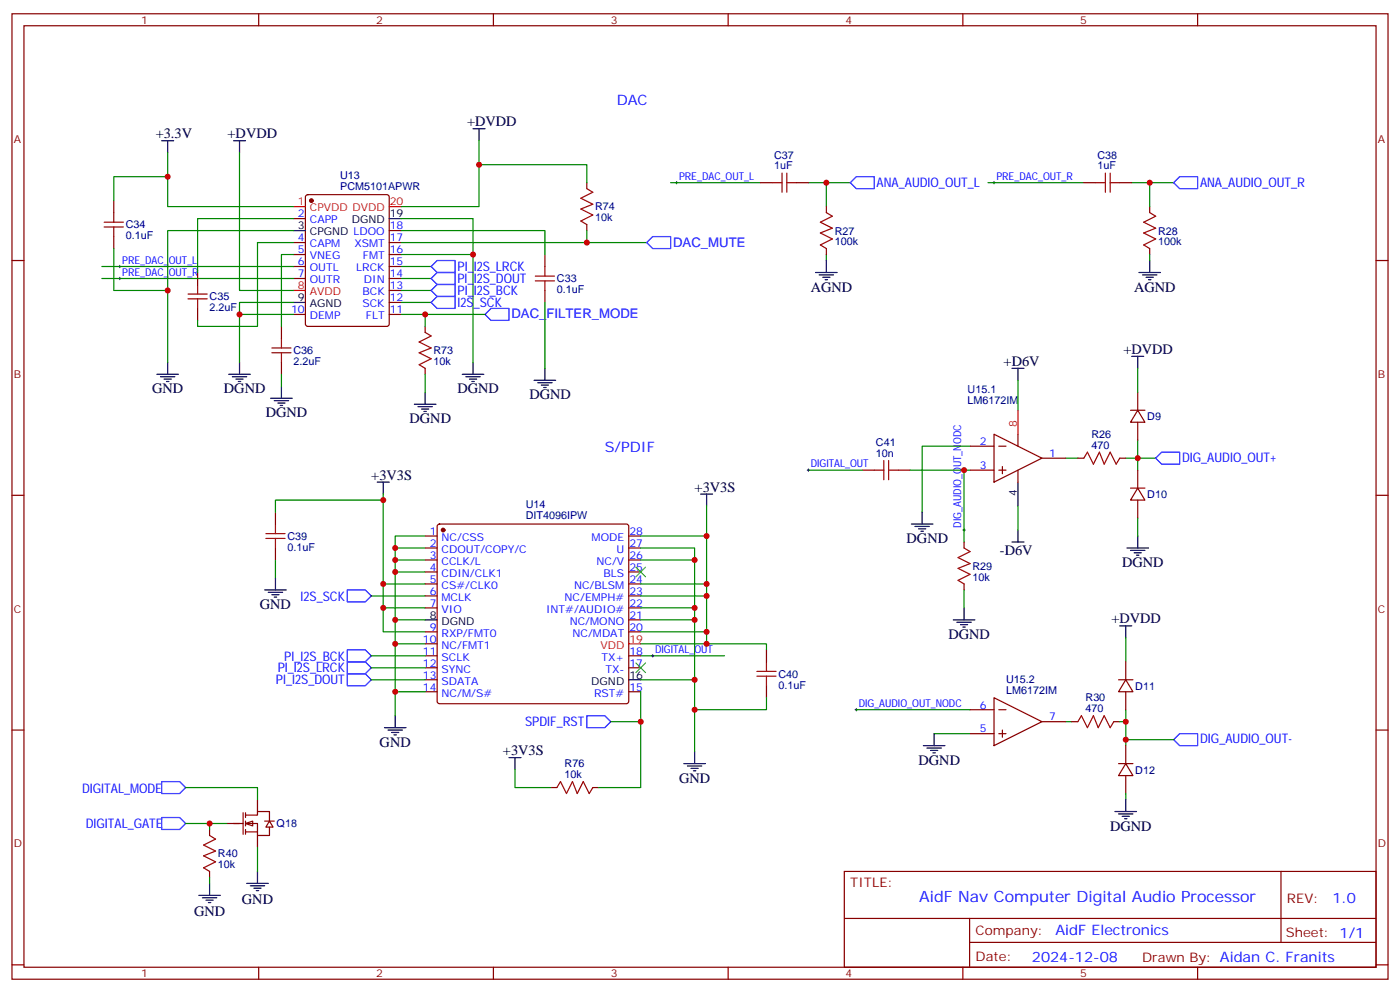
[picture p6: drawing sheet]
<svg xmlns="http://www.w3.org/2000/svg" width="412mm" height="292mm" viewBox="0 0 412 292" stroke-linecap="round" stroke-linejoin="round" font-family="sans-serif">
<g fill="none" stroke="#870000" stroke-width=".35">
<path d="M3.5 4.1h405.4v284.3h-405.4zM7.1 7.6h398.2v277.3h-398.2zM76.2 4.1v3.5M145.3 4.1v3.5M214.5 4.1v3.5M283.6 4.1v3.5M352.8 4.1v3.5M33.5 59.1v3.5M90.2 57.5l.5-.2h23.2l.7 .5 .1 37.6-.5 .7h-23.5l-.7-.4v-37.7zM224 53.8h3.5M234.6 53.8h3.5M319.3 53.8h3.5"/>
<path d="M329.8 53.8h3.6M3.5 76.7h3.6M33.5 69.7v3.5M86.4 64.4h3.6M86.4 71.4h3.6M86.4 75h3.6M86.4 78.5h3.6M114.7 71.4h3.5M114.7 75h3.5M114.7 78.5h3.5M114.7 67.9h3.5M160.5 75v3.5"/>
<path d="M243.4 60.9v1.7M243.4 73.2v1.8M338.7 60.9v1.7M338.7 73.2v1.8M405.3 76.7h3.6M58.2 80.3v3.5M58.2 90.8v3.6M82.9 96.1v3.6M86.4 82h3.6M86.4 92.6h3.6M114.7 82h3.5M114.7 92.6h3.5"/>
<path d="M114.7 89.1h3.5M114.7 85.5h3.5M160.5 85.5v3.6M82.9 106.7v3.5M335.1 115.5v5.3M254 138.5h3.5M264.6 138.5h3.5M285.8 138.5h7M285.8 131.4h7M292.8 127.9l14.1 7-14.1 7.1zM294.2 138.5h2.1M294.2 131.4h2.1"/>
<path d="M295.3 137.4v2.1M299.9 127.9v3.5M299.9 138.5v3.5M306.9 134.9h7.1M317.5 134.9h1.8M329.8 134.9h1.8M333 120.8h4.3M335.1 120.8l2.2 3.6h-4.3zM335.1 124.4v5.2M335.1 138.5v5.3M3.5 145.9h3.6M81.1 150.8v3.5"/>
<path d="M125.2 157.9h3.6M129 154.5l.5-.2h55l.5 .2 .2 .5v51.6l-.2 .5-.5 .2h-55l-.5-.3-.2-.4v-51.6zM185.2 157.9h3.5M284 159.6v1.8M333 143.8h4.3M335.1 143.8l2.2 3.5h-4.3zM335.1 147.3v5.3M405.3 145.9h3.6M81.1 161.4v3.5M125.2 161.4h3.6M125.2 164.9h3.6M125.2 168.5h3.6"/>
<path d="M125.2 172h3.6M125.2 175.5h3.6M125.2 179h3.6M185.2 161.4h3.5M185.2 164.9h3.5M185.2 168.5h3.5M185.2 172h3.5M185.2 175.5h3.5M185.2 179h3.5M284 172v1.7M125.2 186.1h3.6M125.2 189.6h3.6"/>
<path d="M125.2 193.1h3.6M125.2 196.7h3.6M185.2 186.1h3.5M185.2 193.1h3.5M185.2 196.7h3.5M185.2 182.6h3.5M225.8 191.4v3.5M331.6 194.9v5.3M3.5 215h3.6M125.2 200.2h3.6M125.2 203.7h3.6M185.2 203.7h3.5"/>
<path d="M225.8 202v3.5M285.8 209h7M285.8 216.1h7M292.8 205.5l14.1 7-14.1 7.1zM294.2 209h2.1M294.2 216.1h2.1M295.3 215v2.1M306.9 212.5h7.1M315.7 212.5h1.8M328.1 212.5h1.7M329.5 200.2h4.2M331.6 200.2l2.1 3.5h-4.2z"/>
<path d="M331.6 203.7v5.3M331.6 219.6v5.3M405.3 215h3.6M329.5 224.9h4.2M331.6 224.9l2.1 3.5h-4.2zM331.6 228.4v5.3M248.7 256.6h156.6v28.3h-156.6zM377.3 256.7v20.8M248.7 270.5h156.5M285.6 277.5h119.6M285.6 270.5v14.1M3.5 284.2h3.6"/>
<path d="M76.2 284.9v3.5M145.3 284.9v3.5M214.5 284.9v3.5M283.6 284.9v3.5M352.8 284.9v3.5M405.3 284.2h3.6"/>
</g>
<g fill="#870000" stroke="#870000" stroke-width=".35">
<circle cx="91.7" cy="59.1" r=".53"/>
<circle cx="130.5" cy="156.1" r=".53"/>
</g>
<path d="M86.4 60.9h3.6M114.7 60.9h3.5M86.4 85.5h3.6M299.9 120.8v7.1M185.2 189.6h3.5" fill="none" stroke="#f00" stroke-width=".35"/>
<g fill="none" stroke="#000" stroke-width=".35">
<path d="M139.3 37.9h3.6M141.1 37.9v3.6M47.6 41.5h3.6M49.4 41.5v3.5M68.8 41.5h3.5M70.6 41.5v3.5M86.4 67.9h3.6M114.7 64.4h3.5M243.4 76.7v3.6M338.7 76.7v3.6M86.4 89.1h3.6M240.2 80.3h6.4"/>
<path d="M241.3 81h4.2M242.4 81.7h2.1M243.1 82.4h.7M335.5 80.3h6.3M336.5 81h4.3M337.6 81.7h2.1M338.3 82.4h.7M46.2 110.2h6.4M47.3 110.9h4.2M48.3 111.7h2.1M49 112.4h.7M49.4 106.7v3.5"/>
<path d="M67.4 110.2h6.3M68.4 110.9h4.3M69.5 111.7h2.1M70.2 112.4h.7M70.6 106.7v3.5M79.7 117.3h6.4M80.8 118h4.2M81.8 118.7h2.2M82.5 119.4h.8M82.9 113.8v3.5M136.2 110.2h6.3M137.2 110.9h4.3"/>
<path d="M138.3 111.7h2.1M139 112.4h.7M139.3 106.7v3.5M157.3 112h6.4M158.4 112.7h4.2M159.5 113.4h2.1M160.2 114.1h.7M160.5 108.5v3.5M298.1 108.5h3.5M299.9 108.5v3.5M333.4 105h3.5M335.1 105v3.5"/>
<path d="M111.1 142h3.6M112.9 142v3.5M206.4 145.5h3.5M208.1 145.5v3.5M268.5 154.3h6.3M269.5 155h4.3M270.6 155.8h2.1M271.3 156.5h.7M271.6 150.8v3.5M298.1 159.6h3.5M299.9 142v7M299.9 156.1v3.5"/>
<path d="M335.1 157.9v3.5M78 173.7h6.3M79 174.4h4.3M80.1 175.2h2.1M80.8 175.9h.7M81.1 170.2v3.5M284 179v3.6M332 161.4h6.3M333 162.1h4.3M334.1 162.8h2.1M334.8 163.5h.7M125.2 182.6h3.6"/>
<path d="M280.8 182.6h6.4M281.9 183.3h4.2M282.9 184h2.1M283.6 184.7h.7M329.8 184.3h3.6M331.6 184.3v3.6M113.2 214.3h6.4M114.3 215h4.2M115.4 215.7h2.1M116.1 216.4h.7M116.4 210.8v3.5M185.2 200.2h3.5"/>
<path d="M272 219.6h6.3M275.2 216.1v3.5M201.4 224.9h6.4M202.5 225.6h4.2M203.6 226.3h2.1M204.3 227h.7M204.6 221.4v3.5M273 220.3h4.3M274.1 221h2.1M274.8 221.7h.7M328.4 239h6.4M329.5 239.7h4.2"/>
<path d="M331.6 235.5v3.5M330.6 240.4h2.1M331.3 241.1h.7"/>
</g>
<g fill="none" stroke="#008700" stroke-width=".35">
<path d="M49.4 45v15.9h37M49.4 52h-15.9v7.1M70.6 45v40.5h15.8M141.1 41.5v19.4h-22.9M197.6 53.8h26.4M238.1 53.8h5.3v7.1M243.4 53.8h7.1M291 53.8h28.3M333.4 53.8h5.3v7.1M338.7 53.8h7M30 78.5h56.4M33.5 73.2v12.3h15.9"/>
<path d="M86.4 67.9h-37v38.8M86.4 64.4h-28.2v15.9M86.4 71.4h-10.6v24.7h-17.6v-1.7M86.4 75h-3.5v21.1M118.2 64.4h21.1v42.3M118.2 67.9h42.3v7.1M118.2 71.4h72.3M118.2 78.5h8.8M118.2 75h21.1M243.4 75v1.7M338.7 75v1.7M30 82h56.4"/>
<path d="M70.6 92.6h15.8M86.4 89.1h-15.8v17.6M118.2 82h8.8M118.2 85.5h8.8M118.2 89.1h8.8M118.2 92.6h24.7M160.5 89.1v19.4M82.9 110.2v3.6M299.9 112v8.8M335.1 108.5v7M238.1 138.5h15.9M268.1 138.5h17.7"/>
<path d="M284 138.5v21.1M285.8 131.4h-14.2v19.4M314 134.9h3.5M331.6 134.9h8.8M335.1 129.6v8.9M112.9 145.5v40.6h12.3M112.9 147.3h-31.8v3.5M125.2 157.9h-8.8v3.5M188.7 157.9h19.4M208.1 149v40.6h-19.4M299.9 149v7.1M335.1 152.6v5.3"/>
<path d="M81.1 164.9v5.3M109.4 175.5h15.8M112.9 172h12.3M112.9 179h12.3M116.4 168.5h8.8M125.2 164.9h-8.8v24.7M125.2 161.4h-8.8v3.5M188.7 179h15.9v3.6M188.7 161.4h15.9v17.6M188.7 172h19.4M188.7 175.5h19.4M188.7 164.9h15.9"/>
<path d="M284 173.7v5.3M109.4 193.1h15.8M109.4 196.7h15.8M116.4 182.6h8.8M125.2 189.6h-8.8v21.2M188.7 182.6h15.9v17.6M188.7 193.1h24.7M188.7 186.1h19.4M208.1 189.6h17.7v1.8M331.6 187.9v7M109.4 200.2h15.8M116.4 203.7h8.8"/>
<path d="M188.7 200.2h15.9v21.2M188.7 203.7v8.8h-8.8M225.8 205.5v3.5h-21.2M252.2 209h33.6M275.2 216.1h10.6M314 212.5h1.7M329.8 212.5h1.8v7.1M331.6 209v3.5M331.6 217.8h14.1M331.6 233.7v1.8M54.7 242.5h12.3"/>
</g>
<g fill="none" stroke="#00f" stroke-width=".35">
<path d="M250.5 53.8l1.7-1.8h5.3v3.6h-5.3zM345.7 53.8l1.8-1.8h5.3v3.6h-5.3zM127 78.5l1.8-1.8h5.3v3.6h-5.3zM190.5 71.4l1.8-1.7h5.3v3.5h-5.3zM127 85.5l1.8-1.7h5.3v3.5h-5.3zM127 89.1l1.8-1.8h5.3v3.5h-5.3zM128.8 80.3h5.3v3.5h-5.3l-1.8-1.8zM142.9 92.6l1.7-1.8h5.3v3.6h-5.3zM342.2 133.2h5.3v3.5h-5.3l-1.8-1.8zM102.3 173.7h5.3l1.8 1.8-1.8 1.8h-5.3zM102.3 191.4h5.3l1.8 1.7-1.8 1.8h-5.3zM102.3 194.9h5.3l1.8 1.8-1.8 1.7h-5.3z"/>
<path d="M102.3 198.4h5.3l1.8 1.8-1.8 1.8h-5.3zM172.9 210.8h5.3l1.7 1.7-1.7 1.8h-5.3zM345.7 217.8l1.8-1.7h5.3v3.5h-5.3zM47.6 240.8h5.3l1.8 1.7-1.8 1.8h-5.3z"/>
</g>
<g fill="none" stroke="#000" stroke-width=".29">
<path d="M199 53.8h.7M199.3 53.4v.8M292.5 53.8h.7M292.8 53.4v.8M34.9 78.5h.7M35.3 78.1v.7M34.9 82h.7M35.3 81.7v.7M237.8 138.5h.7M238.1 138.1v.7M283.6 156.1h.7M284 155.8v.7"/>
<path d="M191.9 193.1h.7M192.3 192.8v.7M251.9 209h.7M252.2 208.7v.7"/>
</g>
<g fill="none" stroke="#a10000" stroke-width=".35">
<path d="M227.5 53.8h2.9M230.4 51v5.6M231.8 53.8h2.8M231.8 51v5.6M322.8 53.8h2.8M325.6 51v5.6M327 53.8h2.8M327 51v5.6M30.7 66.9h5.6M30.7 65.4h5.6M33.5 62.6v2.8M33.5 66.9v2.8"/>
<path d="M160.5 78.5v2.8M243.4 62.6l1.8 1.1-3.5 1.7 3.5 1.8-3.5 1.4 3.5 1.8-3.5 1.7 1.7 1.1M338.7 62.6l1.7 1.1-3.5 1.7 3.5 1.8-3.5 1.4 3.5 1.8-3.5 1.7 1.8 1.1M55.4 88h5.6M55.4 86.6h5.6M58.2 83.8v2.8M58.2 88v2.8M82.9 99.7v2.8M157.7 82.7h5.6M157.7 81.3h5.6M160.5 82.7v2.8M80.1 103.9h5.6"/>
<path d="M80.1 102.5h5.6M82.9 103.9v2.8M257.5 138.5h2.8M260.3 135.6v5.7M261.8 135.6v5.7M261.8 138.5h2.8M319.3 134.9l1-1.7 1.8 3.5 1.7-3.5 1.5 3.5 1.7-3.5 1.8 3.5 1-1.8M78.3 158.6h5.7M78.3 157.2h5.7M81.1 154.3v2.9M81.1 158.6v2.8M284 161.4l1.8 1.1-3.6 1.7 3.6 1.8-3.6 1.4 3.6 1.8-3.6 1.7 1.8 1.1"/>
<path d="M223 199.1h5.6M223 197.7h5.6M225.8 194.9v2.8M225.8 199.1v2.9M317.5 212.5l1.1-1.7 1.7 3.5 1.8-3.5 1.4 3.5 1.8-3.5 1.7 3.5 1.1-1.8"/>
</g>
<path d="M187.3 167l2.8 2.9M190.1 167l-2.8 2.9M187.3 195.3l2.8 2.8M190.1 195.3l-2.8 2.8" fill="none" stroke="#3c3" stroke-width=".35"/>
<g fill="#fff" stroke="#870000" stroke-width=".35">
<path d="M72.3 242.5l2.1-.7v1.4z"/>
<path d="M79.4 241.8l1 1.8h-2.1z"/>
</g>
<g fill="none" stroke="#870000" stroke-width=".35">
<path d="M172.9 53.8v1.8M172.9 66.1v1.8M125.2 96.1v1.8M125.2 108.5v1.7M71.6 239.4v6.3M72.3 239.4v1.4M75.8 235.5v3.5M162.3 232h1.7M174.6 232h1.8M61.7 244.3v1.8M61.7 256.6v1.8M67 242.5h4.6"/>
<path d="M72.3 240.1h3.5v-1.1h3.6v2.8M72.3 242.5h3.5v3.6h3.6v-2.5M72.3 245h3.5M72.3 241.8v1.4M72.3 244.3v1.4M75.8 246.1v3.5M78 241.8h2.8"/>
</g>
<g fill="none" stroke="#000" stroke-width=".35">
<path d="M122.1 119.1h6.3M123.1 119.8h4.3M125.2 115.5v3.6M124.2 120.5h2.1M124.9 121.2h.7M149.9 223.1h3.6M151.7 223.1v3.6M75.8 256.6v3.6M58.6 263.7h6.3M59.6 264.4h4.3M60.7 265.1h2.1M61.4 265.8h.7"/>
<path d="M61.7 260.2v3.5M72.7 260.2h6.3M73.7 260.9h4.3M74.8 261.6h2.1M75.5 262.3h.7"/>
</g>
<path d="M141.1 48.5h31.8v5.3M172.9 67.9v3.5M125.2 92.6v3.5M125.2 110.2v5.3M188.7 212.5v19.5h-12.3M54.7 232h21.1v3.5M151.7 226.7v5.3h10.6M61.7 242.5v1.8M61.7 258.4v1.8M75.8 249.6v7" fill="none" stroke="#008700" stroke-width=".35"/>
<path d="M172.9 55.6l1.7 1-3.5 1.8 3.5 1.7-3.5 1.5 3.5 1.7-3.5 1.8 1.8 1M125.2 97.9l1.8 1.1-3.5 1.7 3.5 1.8-3.5 1.4 3.5 1.8-3.5 1.7 1.7 1.1M164 232l1.1-1.8 1.8 3.5 1.7-3.5 1.4 3.5 1.8-3.5 1.8 3.5 1-1.7M61.7 246.1l1.8 1-3.5 1.8 3.5 1.7-3.5 1.5 3.5 1.7-3.5 1.8 1.7 1" fill="none" stroke="#a10000" stroke-width=".35"/>
<path d="M47.6 230.2h5.3l1.8 1.8-1.8 1.7h-5.3z" fill="none" stroke="#00f" stroke-width=".35"/>
<g fill="#c00">
<circle cx="49.4" cy="85.5" r=".88"/>
<circle cx="139.3" cy="75" r=".88"/>
<circle cx="49.4" cy="52" r=".88"/>
<circle cx="70.6" cy="92.6" r=".88"/>
<circle cx="338.7" cy="53.8" r=".88"/>
<circle cx="243.4" cy="53.8" r=".88"/>
<circle cx="116.4" cy="189.6" r=".88"/>
<circle cx="116.4" cy="164.9" r=".88"/>
<circle cx="116.4" cy="168.5" r=".88"/>
<circle cx="112.9" cy="172" r=".88"/>
<circle cx="116.4" cy="203.7" r=".88"/>
<circle cx="116.4" cy="182.6" r=".88"/>
<circle cx="112.9" cy="179" r=".88"/>
<circle cx="112.9" cy="147.3" r=".88"/>
<circle cx="116.4" cy="161.4" r=".88"/>
<circle cx="208.1" cy="189.6" r=".88"/>
<circle cx="204.6" cy="200.2" r=".88"/>
<circle cx="208.1" cy="186.1" r=".88"/>
<circle cx="204.6" cy="182.6" r=".88"/>
<circle cx="208.1" cy="175.5" r=".88"/>
<circle cx="208.1" cy="172" r=".88"/>
<circle cx="204.6" cy="179" r=".88"/>
<circle cx="204.6" cy="164.9" r=".88"/>
<circle cx="208.1" cy="157.9" r=".88"/>
<circle cx="204.6" cy="209" r=".88"/>
<circle cx="335.1" cy="134.9" r=".88"/>
<circle cx="284" cy="138.5" r=".88"/>
<circle cx="331.6" cy="212.5" r=".88"/>
<circle cx="331.6" cy="217.8" r=".88"/>
<circle cx="61.7" cy="242.5" r=".88"/>
<circle cx="125.2" cy="92.6" r=".88"/>
<circle cx="172.9" cy="71.4" r=".88"/>
<circle cx="141.1" cy="48.5" r=".88"/>
<circle cx="188.7" cy="212.5" r=".88"/>
</g>
<text font-size="4.6" fill="#00f" x="270.8" y="265.7">AidF Nav Computer Digital Audio Processor</text>
<g font-size="4.2" fill="#00f">
<text x="181.7" y="30.9">DAC</text>
<text x="178.2" y="133.2">S/PDIF</text>
<text x="392.5" y="265.9">1.0</text>
<text x="310.9" y="275.5">AidF Electronics</text>
<text x="304" y="283.3">2024-12-08</text>
</g>
<g font-size="4.2">
<text x="45.9" y="40.7">+3.3V</text>
<text x="67" y="40.7">+DVDD</text>
<text x="137.6" y="37.2">+DVDD</text>
<text x="238.8" y="85.9">AGND</text>
<text x="334.1" y="85.9">AGND</text>
<text x="295.6" y="107.8">+D6V</text>
<text x="330.9" y="104.2">+DVDD</text>
<text x="44.8" y="115.9">GND</text>
<text x="66" y="115.9">DGND</text>
<text x="134.8" y="115.9">DGND</text>
<text x="155.9" y="117.7">DGND</text>
<text x="78.3" y="122.9">DGND</text>
<text x="120.6" y="124.7">DGND</text>
<text x="109.4" y="141.3">+3V3S</text>
<text x="204.6" y="144.8">+3V3S</text>
<text x="267.1" y="160">DGND</text>
<text x="294.6" y="163.6">-D6V</text>
<text x="330.6" y="167">DGND</text>
<text x="76.6" y="179.4">GND</text>
<text x="327.4" y="183.6">+DVDD</text>
<text x="279.4" y="188.2">DGND</text>
<text x="111.8" y="220">GND</text>
<text x="148.2" y="222.4">+3V3S</text>
<text x="270.6" y="225.2">DGND</text>
<text x="200" y="230.5">GND</text>
<text x="327" y="244.7">DGND</text>
<text x="57.1" y="269.9">GND</text>
<text x="71.3" y="266.3">GND</text>
</g>
<g font-size="3.9" fill="#00f">
<text x="258.2" y="55">ANA_AUDIO_OUT_L</text>
<text x="353.5" y="55">ANA_AUDIO_OUT_R</text>
<text x="198.3" y="72.7">DAC_MUTE</text>
<text x="134.8" y="83.3">PI_I2S_DOUT</text>
<text x="134.8" y="79.8">PI_I2S_LRCK</text>
<text x="134.8" y="86.9">PI_I2S_BCK</text>
<text x="134.8" y="90.4">I2S_SCK</text>
<text x="150.6" y="93.8">DAC_FILTER_MODE</text>
<text x="348.2" y="136.1">DIG_AUDIO_OUT+</text>
<text x="88.5" y="176.9">I2S_SCK</text>
<text x="81.8" y="198">PI_I2S_LRCK</text>
<text x="83.8" y="194.6">PI_I2S_BCK</text>
<text x="81.3" y="201.5">PI_I2S_DOUT</text>
<text x="154.7" y="213.8">SPDIF_RST</text>
<text x="353.5" y="218.9">DIG_AUDIO_OUT-</text>
<text x="24.2" y="233.5">DIGITAL_MODE</text>
<text x="25.2" y="243.8">DIGITAL_GATE</text>
</g>
<g font-size="3.9" fill="#800">
<text x="250.5" y="261.2">TITLE:</text>
<text x="379.1" y="265.9">REV:</text>
<text x="287.4" y="275.4">Company:</text>
<text x="378.7" y="276">Sheet: 1/1</text>
<text x="287.4" y="283.1">Date:</text>
<text x="336.4" y="283.2">Drawn By: Aidan C. Franits</text>
</g>
<g font-size="3.2" fill="#800">
<text x="41.6" y="7.1">1</text>
<text x="110.8" y="7.1">2</text>
<text x="179.9" y="7.1">3</text>
<text x="249.1" y="7.1">4</text>
<text x="318.2" y="7.1">5</text>
<text x="4.1" y="42.2">A</text>
<text x="405.9" y="42.2">A</text>
<text x="4.1" y="111.3">B</text>
<text x="405.9" y="111.3">B</text>
<text x="4.1" y="180.4">C</text>
<text x="405.9" y="180.4">C</text>
<text x="4.1" y="249.6">D</text>
<text x="405.9" y="249.6">D</text>
<text x="41.6" y="287.9">1</text>
<text x="110.8" y="287.9">2</text>
<text x="179.9" y="287.9">3</text>
<text x="249.1" y="287.9">4</text>
<text x="318.2" y="287.9">5</text>
</g>
<g font-size="3.2" fill="#000080">
<text x="228" y="46.7">C37</text>
<text x="323.3" y="46.7">C38</text>
<text x="100.2" y="52.7">U13</text>
<text x="228" y="49.9">1uF</text>
<text x="323.3" y="49.9">1uF</text>
<text x="100.2" y="55.9">PCM5101APWR</text>
<text x="175.3" y="65.2">10k</text>
<text x="175.3" y="62">R74</text>
<text x="37" y="70.5">0.1uF</text>
<text x="37" y="67.3">C34</text>
<text x="245.9" y="69.1">R27</text>
<text x="341.1" y="69.1">R28</text>
<text x="245.9" y="72.3">100k</text>
<text x="341.1" y="72.3">100k</text>
<text x="164" y="83.2">C33</text>
<text x="61.7" y="88.4">C35</text>
<text x="164" y="86.4">0.1uF</text>
<text x="61.7" y="91.7">2.2uF</text>
<text x="86.4" y="107.5">2.2uF</text>
<text x="86.4" y="104.3">C36</text>
<text x="127.7" y="107.6">10k</text>
<text x="127.7" y="104.3">R73</text>
<text x="285" y="119.1">LM6172IM</text>
<text x="285" y="115.9">U15.1</text>
<text x="338" y="123.8">D9</text>
<text x="258" y="131.3">C41</text>
<text x="321.5" y="128.9">R26</text>
<text x="258" y="134.6">10n</text>
<text x="321.5" y="132.1">470</text>
<text x="154.9" y="149.7">U14</text>
<text x="338" y="146.7">D10</text>
<text x="154.9" y="152.9">DIT4096IPW</text>
<text x="84.7" y="159">C39</text>
<text x="84.7" y="162.2">0.1uF</text>
<text x="286.5" y="167.8">R29</text>
<text x="286.5" y="171.1">10k</text>
<text x="229.3" y="202.8">0.1uF</text>
<text x="229.3" y="199.6">C40</text>
<text x="296.4" y="201.1">U15.2</text>
<text x="334.4" y="203.1">D11</text>
<text x="296.4" y="204.3">LM6172IM</text>
<text x="319.8" y="209.7">470</text>
<text x="319.8" y="206.5">R30</text>
<text x="166.3" y="225.9">R76</text>
<text x="334.4" y="227.8">D12</text>
<text x="166.3" y="229.1">10k</text>
<text x="81.5" y="243.7">Q18</text>
<text x="64.2" y="255.7">10k</text>
<text x="64.2" y="252.5">R40</text>
</g>
<g font-size="3.2" fill="#00f">
<text x="200" y="52.9">PRE_DAC_OUT_L</text>
<text x="293.5" y="52.9">PRE_DAC_OUT_R</text>
<text x="87.8" y="64">2</text>
<text x="91.3" y="65.8">CAPP</text>
<text x="87.8" y="71.1">4</text>
<text x="114.8" y="71.1">17</text>
<text x="114.8" y="67.6">18</text>
<text x="36" y="77.6">PRE_DAC_OUT_L</text>
<text x="87.8" y="74.6">5</text>
<text x="91.3" y="72.8">CAPM</text>
<text x="91.3" y="76.4">VNEG</text>
<text x="104.4" y="72.8">XSMT</text>
<text x="106.9" y="76.4">FMT</text>
<text x="114.8" y="74.6">16</text>
<text x="36" y="81.1">PRE_DAC_OUT_R</text>
<text x="87.8" y="78.1">6</text>
<text x="87.8" y="81.7">7</text>
<text x="91.3" y="79.9">OUTL</text>
<text x="91.3" y="83.4">OUTR</text>
<text x="105" y="79.9">LRCK</text>
<text x="107.2" y="83.4">DIN</text>
<text x="114.8" y="81.7">14</text>
<text x="114.8" y="78.1">15</text>
<text x="106.8" y="87">BCK</text>
<text x="114.8" y="88.7">12</text>
<text x="114.8" y="85.2">13</text>
<text x="85.7" y="92.3">10</text>
<text x="91.3" y="94">DEMP</text>
<text x="106.8" y="90.5">SCK</text>
<text x="107.8" y="94">FLT</text>
<text x="114.8" y="92.3">11</text>
<text x="288.7" y="131.1">2</text>
<text x="238.8" y="137.6">DIGITAL_OUT</text>
<text x="309" y="134.6">1</text>
<text x="288.7" y="138.1">3</text>
<text x="283.1" y="155.4" transform="rotate(-90 283.1 155.4)">DIG_AUDIO_OUT_NODC</text>
<text x="126.6" y="157.5">1</text>
<text x="126.6" y="161">2</text>
<text x="130.1" y="159.3">NC/CSS</text>
<text x="174.3" y="159.3">MODE</text>
<text x="185.4" y="161">27</text>
<text x="185.4" y="157.5">28</text>
<text x="126.6" y="164.6">3</text>
<text x="130.1" y="162.8">CDOUT/COPY/C</text>
<text x="130.1" y="166.3">CCLK/L</text>
<text x="175.7" y="166.3">NC/V</text>
<text x="181.6" y="162.8">U</text>
<text x="185.4" y="164.6">26</text>
<text x="126.6" y="168.1">4</text>
<text x="126.6" y="171.6">5</text>
<text x="130.1" y="169.9">CDIN/CLK1</text>
<text x="130.1" y="173.4">CS#/CLK0</text>
<text x="169.1" y="173.4">NC/BLSM</text>
<text x="177.8" y="169.9">BLS</text>
<text x="185.4" y="171.6">24</text>
<text x="185.4" y="168.1">25</text>
<text x="126.6" y="175.2">6</text>
<text x="126.6" y="178.7">7</text>
<text x="130.1" y="176.9">MCLK</text>
<text x="166.3" y="176.9">NC/EMPH#</text>
<text x="185.4" y="178.7">22</text>
<text x="185.4" y="175.2">23</text>
<text x="126.6" y="185.7">9</text>
<text x="130.1" y="180.4">VIO</text>
<text x="160.8" y="180.4">INT#/AUDIO#</text>
<text x="167.8" y="184">NC/MONO</text>
<text x="185.4" y="185.7">20</text>
<text x="185.4" y="182.2">21</text>
<text x="124.6" y="189.3">10</text>
<text x="130.1" y="187.5">RXP/FMT0</text>
<text x="130.1" y="191">NC/FMT1</text>
<text x="168.6" y="187.5">NC/MDAT</text>
<text x="124.6" y="192.8">11</text>
<text x="124.6" y="196.3">12</text>
<text x="130.1" y="194.6">SCLK</text>
<text x="177.2" y="194.6">TX+</text>
<text x="185.4" y="196.3">17</text>
<text x="185.4" y="192.8">18</text>
<text x="193" y="192.3">DIGITAL_OUT</text>
<text x="124.6" y="199.8">13</text>
<text x="124.6" y="203.4">14</text>
<text x="130.1" y="198.1">SYNC</text>
<text x="130.1" y="201.6">SDATA</text>
<text x="178.3" y="198.1">TX-</text>
<text x="185.4" y="203.4">15</text>
<text x="130.1" y="205.1">NC/M/S#</text>
<text x="175" y="205.1">RST#</text>
<text x="252.9" y="208.1">DIG_AUDIO_OUT_NODC</text>
<text x="288.7" y="208.7">6</text>
<text x="288.7" y="215.7">5</text>
<text x="309" y="212.2">7</text>
</g>
<g font-size="3.2" fill="#f00">
<text x="87.8" y="60.5">1</text>
<text x="91.3" y="62.3">CPVDD DVDD</text>
<text x="114.8" y="60.5">20</text>
<text x="87.8" y="85.2">8</text>
<text x="91.3" y="87">AVDD</text>
<text x="299.5" y="125.8" transform="rotate(-90 299.5 125.8)">8</text>
<text x="176.8" y="191">VDD</text>
<text x="185.4" y="189.3">19</text>
</g>
<g font-size="3.2">
<text x="103.6" y="65.8">DGND</text>
<text x="114.8" y="64">19</text>
<text x="87.8" y="67.6">3</text>
<text x="91.3" y="69.3">CPGND LDOO</text>
<text x="87.8" y="88.7">9</text>
<text x="91.3" y="90.5">AGND</text>
<text x="299.5" y="146.1" transform="rotate(-90 299.5 146.1)">4</text>
<text x="126.6" y="182.2">8</text>
<text x="130.1" y="184">DGND</text>
<text x="174.2" y="201.6">DGND</text>
<text x="185.4" y="199.8">16</text>
</g>
</svg>
